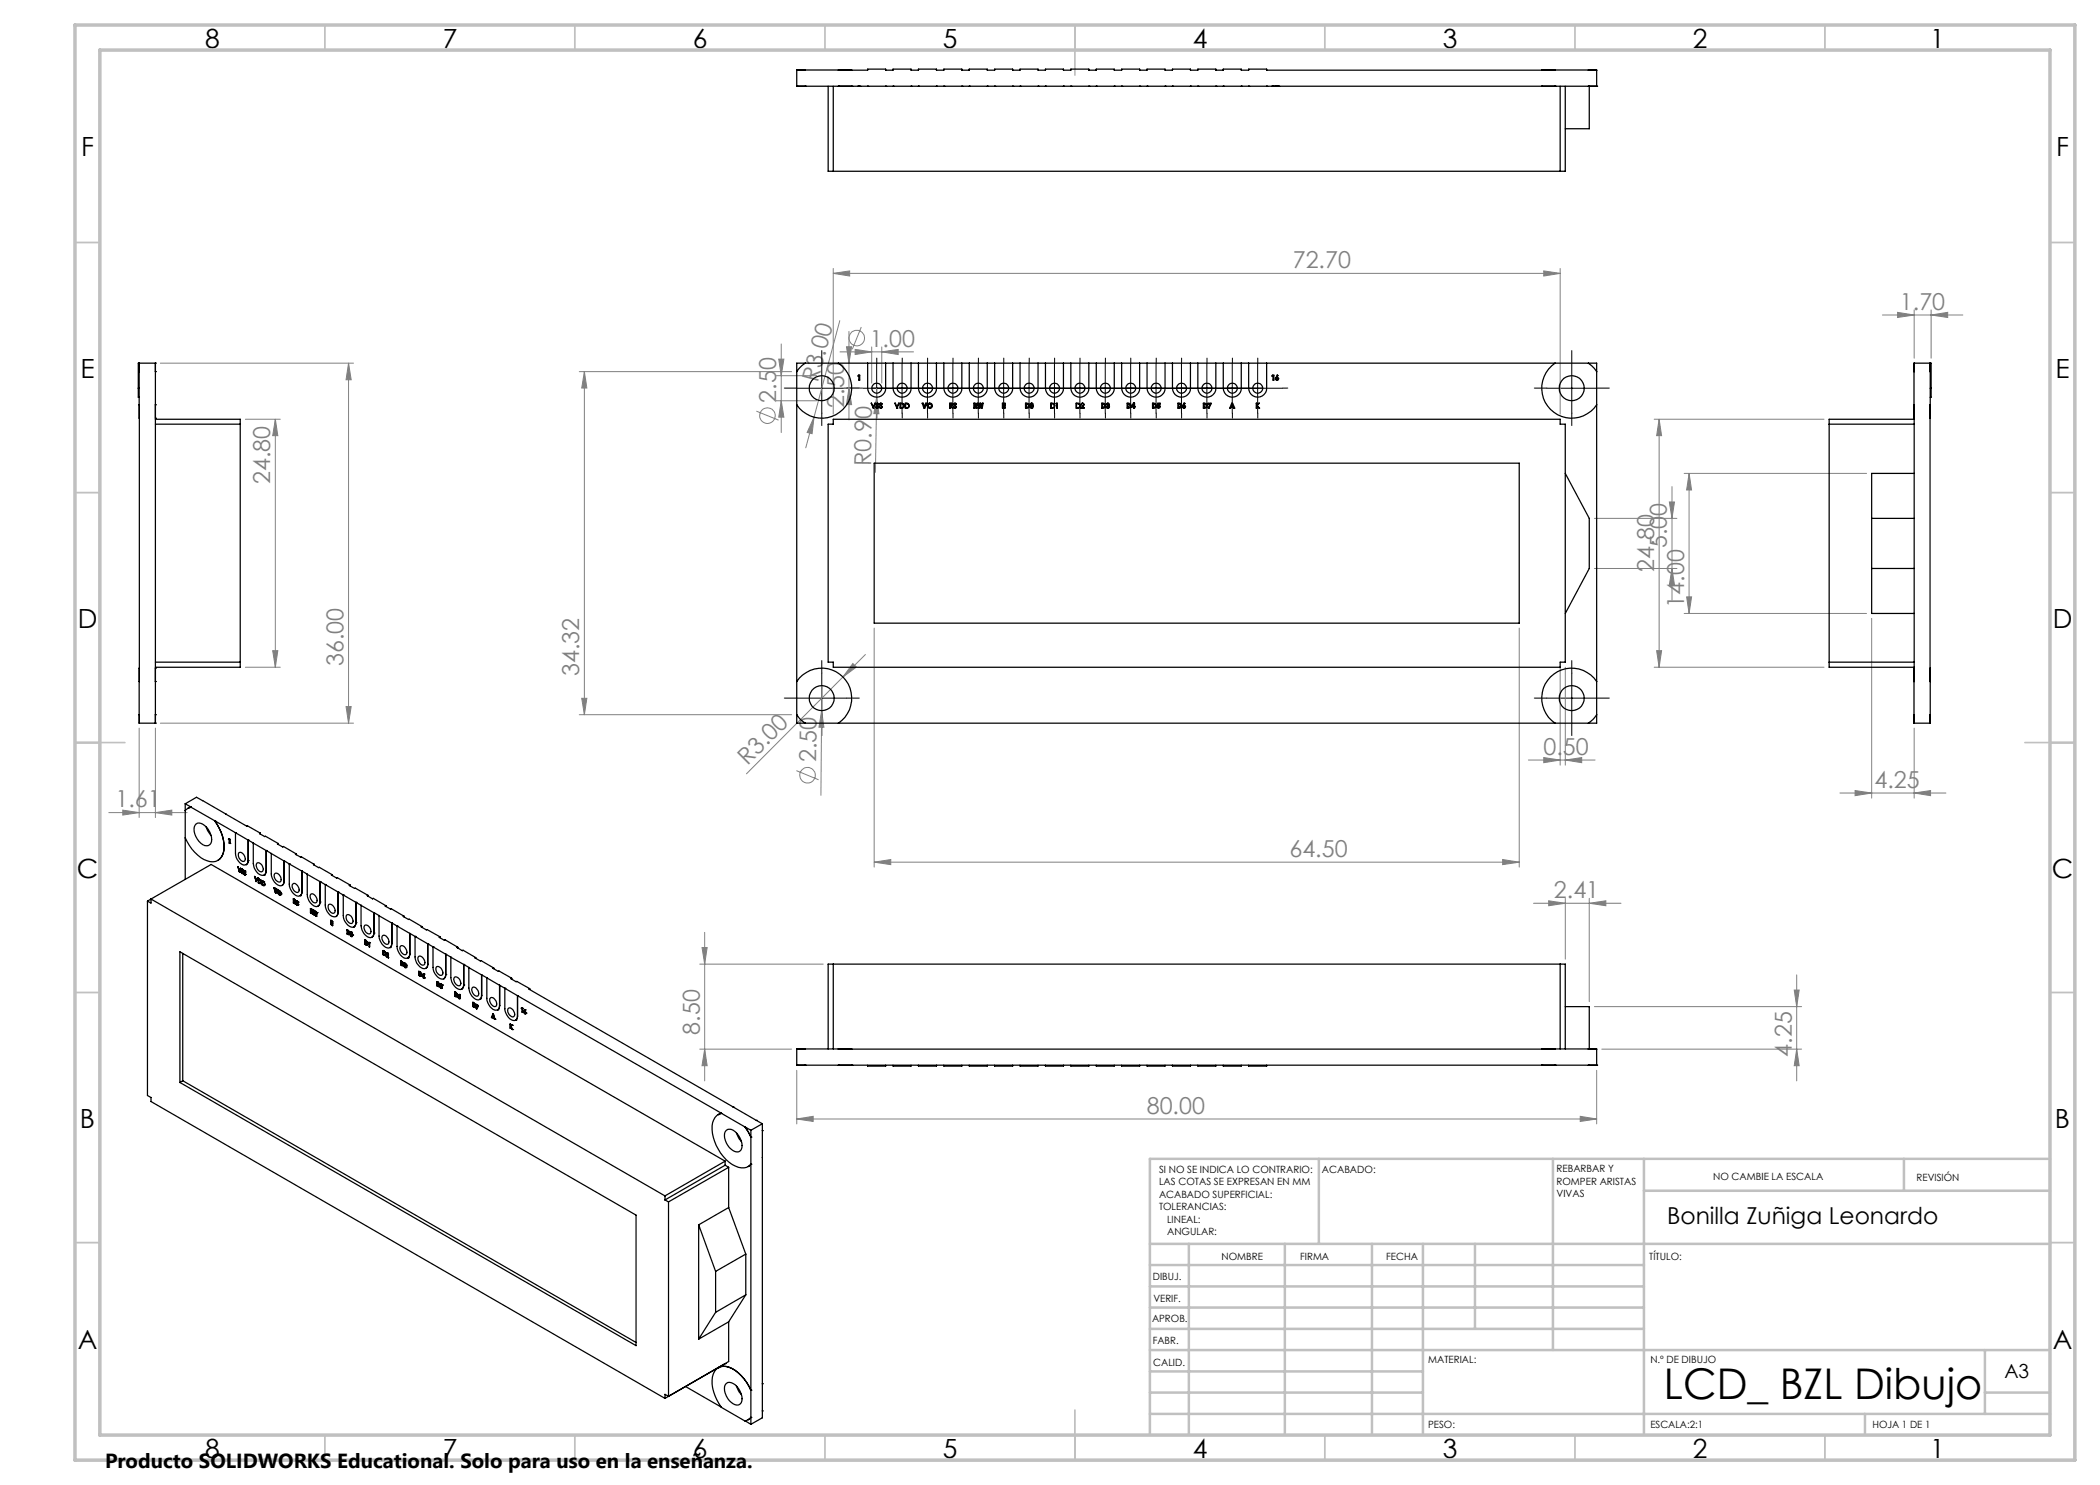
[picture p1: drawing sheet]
<svg xmlns="http://www.w3.org/2000/svg" width="420mm" height="297mm" viewBox="0 0 420 297" stroke-linecap="round" stroke-linejoin="round" font-family="sans-serif">
<g fill="none" stroke="#808080" stroke-width=".2">
<path d="M166.7 54.7l3.2-.5v1zM166.7 53.7v29.1M166.7 54.7h145.3M308.8 54.2l3.2 .5-3.2 .5zM312 53.7v29.1M32.1 72.6h38.6M69.7 72.6l.5 3.3h-1zM69.7 72.6v72M115.9 74.3h42.4M116.9 74.3l.5 3.3h-1.1zM116.9 74.3v68.6M155.3 75.1h8"/>
<path d="M155.8 71.8h1l-.6 3.3zM156.2 68.8v17.7M168 64.1l-5.2 19.3M168 70.4h14.7M168.8 77.6h3.7M169.3 69.4h1l-.5 3.2zM169.8 77.6l.5 3.3h-1zM169.8 66.3v17.7M171 69.9l3.3 .5-3.3 .5zM172.3 65.4l-1.8 4.4M174.3 69.4v7.2M175.3 79.4l.5 3.4-1-.1z"/>
<path d="M175.3 79.4l-.2 15.1M175.3 77.6v1.8M176.4 70.4l3.2-.5v1zM176.4 69.4v7.2M376.5 63h16.1M379.5 62.5l3.3 .5-3.3 .5zM382.8 62v9.6M386.2 63l3.3-.5v1zM386.2 62v9.6M49.1 83.9h7M55.1 83.9v49.6M55.1 83.9l.5 3.2h-1.1z"/>
<path d="M151.3 82.2l4.4 1.8M155.3 80.1h8M156.2 80.1l.6 3.3h-1zM162.8 83.4l-.4 3.3-1-.2zM162.8 83.4l-1.7 6.2M330.8 83.9h34M331.8 83.9l.5 3.2h-1zM331.8 83.9v49.6M334.4 97.3v22.7M336.8 94.7h36.5M337.8 94.7l.5 3.3h-1zM337.8 94.7v28"/>
<path d="M318.9 103.7h16.5M318.9 113.7h16.5M333.9 100.4h1l-.5 3.3zM334.4 113.7l.5 3.3h-1zM337.3 119.4h1l-.5 3.3zM49.1 133.5h7M54.5 130.1h1.1l-.5 3.4zM116.3 139.7h1.1l-.5 3.2zM164.4 137.1l-.1 5M168.6 135.4l-19.3 19.4M170.6 132.7l.7 .7-2.7 2zM173.1 130.9l-4.5 4.5"/>
<path d="M174.8 125.6v47.8M303.8 125.6v47.8M312 133.5v19.5M313.1 133.5v19.5M330.8 133.5h34M331.3 130.1h1l-.5 3.4zM336.8 122.7h36.5M374.3 123.7v35.9M27.8 145.6v17.9M31.1 145.6v17.9M32.1 144.6h38.6M69.2 141.3h1l-.5 3.3z"/>
<path d="M115.9 142.9h42.4M159.3 154.1l4.4 1.9M164.3 142.1l.5 3.3h-1zM164.3 142.1l-.1 17M305.7 152h13.3M308.8 151.5l3.2 .5-3.2 .5zM313.1 152l3.2-.5v1zM368 158.6h21.2M371 158.1l3.3 .5-3.3 .5zM382.8 158.6l3.3-.5v1zM382.8 145.6v14M21.8 162.5h15.6"/>
<path d="M24.6 162l3.2 .5-3.2 .5zM31.1 162.5l3.3-.5v1zM174.8 172.4l3.4-.5v1zM174.8 172.4h129M300.5 171.9l3.3 .5-3.3 .5zM313.1 179.7v12.1M317.9 179.7v20.6M139.9 192.8h24.7M140.4 189.5h1l-.5 3.3zM140.9 186.5v29.7M306.7 180.7h17.5M309.7 180.2l3.4 .5-3.4 .4z"/>
<path d="M317.9 180.7l3.3-.5v.9zM358.8 198h1l-.5 3.3zM359.3 195v21.2M139.9 209.8h18.4M140.9 209.8l.5 3.3h-1zM159.3 214.1v10.7M318.9 201.3h41.4M319.3 214.1v10.7M320.4 209.8h39.9M359.3 209.8l.5 3.3h-1zM159.3 223.8l3.3-.5v1zM159.3 223.8h160"/>
<path d="M316.1 223.3l3.2 .5-3.2 .5z"/>
<circle cx="171.3" cy="67.6" r="1.55"/>
<circle cx="153.5" cy="83.1" r="1.55"/>
<circle cx="161.5" cy="155" r="1.55"/>
</g>
<g fill="none" stroke="#000" stroke-width=".2" stroke-dasharray="15.2 1.3 1.3 1.3">
<path d="M159.4 77.6h-2.5M164.4 72.6v-2.5M169.4 77.6h2.5M170.4 77.6h-1M175.4 72.6v-1M175.4 77.6h-1M180.4 77.6h1M180.4 72.6v-1M180.5 77.6h-1M185.4 77.6h1M185.5 72.6v-1M185.6 77.6h-1"/>
<path d="M190.5 77.6h1M190.6 72.6v-1M190.7 77.6h-1M195.6 77.6h1M195.7 72.6v-1M195.8 77.6h-1M200.7 77.6h1M200.8 72.6v-1M200.8 77.6h-1M205.8 77.6h1M205.8 72.6v-1M205.9 77.6h-1"/>
<path d="M210.8 77.6h1M210.9 72.6v-1M211 77.6h-1M215.9 77.6h1M216 72.6v-1M216.1 77.6h-1M221 77.6h1M221.1 72.6v-1M221.2 77.6h-1M226.1 77.6h1M226.2 72.6v-1M226.2 77.6h-1"/>
<path d="M231.2 77.6h1M231.2 72.6v-1M231.3 77.6h-1M236.2 77.6h1M236.3 72.6v-1M236.4 77.6h-1M241.3 77.6h1M241.4 72.6v-1M241.5 77.6h-1M246.4 77.6h1M246.5 72.6v-1M246.6 77.6h-1"/>
<path d="M251.5 77.6h1M251.6 72.6v-1M256.6 77.6h1M309.4 77.6h-2.5M314.4 72.6v-2.5M319.4 77.6h2.5M164.4 82.6v2.5M175.4 82.6v1M180.4 82.6v1M185.5 82.6v1M190.6 82.6v1M195.7 82.6v1"/>
<path d="M200.8 82.6v1M205.8 82.6v1M210.9 82.6v1M216 82.6v1M221.1 82.6v1M226.2 82.6v1M231.2 82.6v1M236.3 82.6v1M241.4 82.6v1M246.5 82.6v1M251.6 82.6v1M314.4 82.6v2.5"/>
<path d="M159.4 139.6h-2.5M164.4 134.6v-2.5M169.4 139.6h2.5M309.4 139.6h-2.5M314.4 134.6v-2.5M319.4 139.6h2.5M164.4 144.6v2.5M314.4 144.6v2.5"/>
</g>
<g fill="none" stroke="#000" stroke-width=".2">
<path d="M159.3 77.6h10M164.4 72.6v10.1M170.4 77.6h86.1M175.3 72.6v10.1M180.4 72.6v10.1M185.5 72.6v10.1M190.6 72.6v10.1M195.7 72.6v10.1M200.7 72.6v10.1M205.8 72.6v10.1M210.9 72.6v10.1M216 72.6v10.1"/>
<path d="M221.1 72.6v10.1M226.1 72.6v10.1M231.2 72.6v10.1M236.3 72.6v10.1M241.4 72.6v10.1M246.5 72.6v10.1M251.5 72.6v10.1M309.4 77.6h9.9M314.4 72.6v10.1M159.3 139.6h10M164.4 134.7v9.9M309.4 139.6h9.9"/>
<path d="M314.4 134.7v9.9"/>
</g>
<g fill="none" stroke="#c0c0c0" stroke-width=".35">
<path d="M65 5v5M115 5v5M165 5v5M215 5v10M265 5v5M315 5v5M365 5v5M15 48.5h5M410 48.5h5M15 98.5h5M410 98.5h5M15 148.5h10"/>
<path d="M405 148.5h10M15 198.5h5M410 198.5h5M15 248.5h5M410 248.5h5M65 287v5M115 287v5M165 287v5M215 282v10M265 287v5M315 287v5M365 287v5"/>
</g>
<g fill="none" stroke="#c0c0c0" stroke-width=".5">
<path d="M263.8 231.8v17M310.6 231.8v38.2M328.8 231.8v55.2M328.8 238.2h81.2M380.8 231.8v6.4M410 231.8h-180v55.2M230 248.8h180M230 257.3h98.8M230 253h98.8M237.8 248.8v38.2M257 248.8v38.2M274.4 248.8v38.2"/>
<path d="M284.6 248.8v38.2M295 248.8v17M230 265.8h98.8M230 261.5h98.8M230 278.5h54.6M230 274.3h54.6M230 270h180M397 278.5h13M397 270v12.8M230 282.8h180M373 282.8v4.2"/>
</g>
<path d="M15 5h400v287h-400zM20 10h390v277h-390z" fill="none" stroke="#c0c0c0" stroke-width=".7"/>
<g fill="#808080">
<path d="M170.6 132.7l.7 .7-2.7 2z"/>
<path d="M162.8 83.4l-.4 3.3-1-.2z"/>
<path d="M175.3 79.4l.5 3.4-1-.1z"/>
<path d="M164.3 142.1l.5 3.3h-1z"/>
<path d="M308.8 54.2l3.2 .5-3.2 .5zM166.7 54.7l3.2-.5v1zM31.1 162.5l3.3-.5v1zM24.6 162l3.2 .5-3.2 .5z"/>
<path d="M171 69.9l3.3 .5-3.3 .5zM176.4 70.4l3.2-.5v1zM174.8 172.4l3.4-.5v1zM300.5 171.9l3.3 .5-3.3 .5zM308.8 151.5l3.2 .5-3.2 .5zM313.1 152l3.2-.5v1zM371 158.1l3.3 .5-3.3 .5zM382.8 158.6l3.3-.5v1zM379.5 62.5l3.3 .5-3.3 .5zM386.2 63l3.3-.5v1z"/>
<path d="M159.3 223.8l3.3-.5v1zM316.1 223.3l3.2 .5-3.2 .5z"/>
<path d="M169.8 77.6l.5 3.3h-1zM169.3 69.4h1l-.5 3.2zM140.9 209.8l.5 3.3h-1zM140.4 189.5h1l-.5 3.3zM331.3 130.1h1l-.5 3.4zM331.8 83.9l.5 3.2h-1z"/>
<path d="M116.9 74.3l.5 3.3h-1.1zM116.3 139.7h1.1l-.5 3.2zM155.8 71.8h1l-.6 3.3zM156.2 80.1l.6 3.3h-1zM333.9 100.4h1l-.5 3.3zM334.4 113.7l.5 3.3h-1zM358.8 198h1l-.5 3.3zM359.3 209.8l.5 3.3h-1zM337.8 94.7l.5 3.3h-1zM337.3 119.4h1l-.5 3.3zM69.7 72.6l.5 3.3h-1zM69.2 141.3h1l-.5 3.3zM55.1 83.9l.5 3.2h-1.1zM54.5 130.1h1.1l-.5 3.4z"/>
<path d="M309.7 180.2l3.4 .5-3.4 .4zM317.9 180.7l3.3-.5v.9z"/>
</g>
<g fill="none" stroke="#000" stroke-width=".25">
<path d="M159.3 17.2h1.7M159.3 17.2h.1M159.3 17.2h160M161 17.2h.1M161 14h-1.7v3.2M161 14h-1.7M161 14h6.7M165.6 17.2v17.1h147.5v-17.1M166.7 17.2v17.1M167.7 17.2h.1M167.7 14h2.7M167.7 17.2h2.7"/>
<path d="M167.7 14h5.8v-.2h3.6v.2h1.5v-.2h3.6v.2h1.5v-.2h3.6v.2h1.5v-.2h3.6v.2h1.5v-.2h3.5v.2h1.5v-.2h3.6v.2h1.5v-.2h3.6v.2h1.5v-.2h3.6v.2h1.5v-.2h3.6v.2h1.5v-.2h3.5v.2h1.5v-.2h3.6v.2h1.5v-.2h3.6v.2h1.5v-.2h3.6v.2h1.5v-.2h3.6v.2h1.5v-.2h3.5v.2h1.5v-.2h3.6v.2h57.7M170.4 17.2h.1M171.6 17.2h.1M171.7 17.2h.1M171.9 17.2h.1M173.5 17.2h.1M177.1 17.2h.1M178.6 17.2h.1M182.2 17.2h.1M183.7 17.2h.1M187.3 17.2h.1M188.8 17.2h.1"/>
<path d="M192.4 17.2h.1M193.9 17.2h.1M197.4 17.2h.1M198.9 17.2h.1M202.5 17.2h.1M204 17.2h.1M207.6 17.2h.1M209.1 17.2h.1M212.7 17.2h.1M214.2 17.2h.1M217.8 17.2h.1M219.3 17.2h.1"/>
<path d="M222.8 17.2h.1M224.3 17.2h.1M227.9 17.2h.1M229.4 17.2h.1M233 17.2h.1M234.5 17.2h.1M238.1 17.2h.1M239.6 17.2h.1M243.2 17.2h.1M244.7 17.2h.1M248.2 17.2h.1M249.7 17.2h.1"/>
<path d="M253.3 17.2h.1M254.4 17.2h.1M254.5 17.2h.1M254.8 17.2h.1M255.1 17.2h.1M255.2 17.2h.1M255.4 17.2h.1M255.6 17.2h.1M255.7 17.2h.1M308.3 17.2h.1M308.3 17.2h2.7M311 14h-2.7"/>
<path d="M311 17.2h.1M311 14h6.7M312 17.2v17.1M317.7 17.2h.1M317.7 14h1.6v3.2M317.7 17.2h1.6M317.7 14h1.6M317.9 17.2v8.5h-4.8M319.3 17.2h.1M27.7 77.6v1.8h.1M27.7 77.6h.1M27.8 74.3v-1.7l.1 72"/>
<path d="M27.8 74.3h.1M31.1 74.3h.1M31.1 72.6v1.7M31.1 72.6h.1M31.1 72.6h-3.4v5M31.1 72.6v72M159.3 72.6h160v72h-160zM161 72.6l-.9 .8-.8 .9M167.7 72.6a6 6 0 0 1 .9 9.3 6 6 0 0 1-9.3-.9M171.7 75h.2v1h-.1v-.8h-.2zM173.5 72.6v5a1.8 1.8 0 0 0 1.8 1.8 1.8 1.8 0 0 0 1.8-1.8v-5M178.6 72.6v5a1.8 1.8 0 0 0 1.8 1.8 1.8 1.8 0 0 0 1.8-1.8v-5"/>
<path d="M183.7 72.6v5a1.8 1.8 0 0 0 1.8 1.8 1.8 1.8 0 0 0 1.8-1.8v-5M188.8 72.6v5a1.8 1.8 0 0 0 1.8 1.8 1.8 1.8 0 0 0 1.8-1.8v-5M193.9 72.6v5a1.8 1.8 0 0 0 1.8 1.8 1.8 1.8 0 0 0 1.7-1.8v-5M198.9 72.6v5a1.8 1.8 0 0 0 1.8 1.8 1.8 1.8 0 0 0 1.8-1.8v-5M204 72.6v5a1.8 1.8 0 0 0 1.8 1.8 1.8 1.8 0 0 0 1.8-1.8v-5M209.1 72.6v5a1.8 1.8 0 0 0 1.8 1.8 1.8 1.8 0 0 0 1.8-1.8v-5M214.2 72.6v5a1.8 1.8 0 0 0 1.8 1.8 1.8 1.8 0 0 0 1.8-1.8v-5M219.3 72.6v5a1.8 1.8 0 0 0 1.8 1.8 1.8 1.8 0 0 0 1.7-1.8v-5M224.3 72.6v5a1.8 1.8 0 0 0 1.8 1.8 1.8 1.8 0 0 0 1.8-1.8v-5M229.4 72.6v5a1.8 1.8 0 0 0 1.8 1.8 1.8 1.8 0 0 0 1.8-1.8v-5M234.5 72.6v5a1.8 1.8 0 0 0 1.8 1.8 1.8 1.8 0 0 0 1.8-1.8v-5M239.6 72.6v5a1.8 1.8 0 0 0 1.8 1.8 1.8 1.8 0 0 0 1.8-1.8v-5"/>
<path d="M244.7 72.6v5a1.8 1.8 0 0 0 1.8 1.8 1.8 1.8 0 0 0 1.7-1.8v-5M249.7 72.6v5a1.8 1.8 0 0 0 1.8 1.8 1.8 1.8 0 0 0 1.8-1.8v-5M254.5 75h.3v1h-.2v-.8h-.2zM255.4 75l.2 .1-.2 .3a.32 .32 0 0 1 .4 .4 .32 .32 0 0 1-.5 .2 .32 .32 0 0 1-.1-.5zM311 72.6a6 6 0 0 0-.9 9.3 6 6 0 0 0 9.2-.9M317.7 72.6l1.1 1 .5 .7M382.8 74.3v-1.7h3.4v5M382.8 74.3v6.7M382.8 72.6v1.7M386 72.6v1.7M386 74.3v6.7M386 77.6h.2"/>
<path d="M386.2 77.6v1.8h-.2M27.8 81v2.6M27.8 81h.1M27.8 83.6h.1M31.1 83.6h.1M31.1 81h.1M31.1 81v2.6M31.1 83.9h16.9v49.6h-16.9M31.1 84.8h16.9M165.6 84.8h1.1v-.9h145.3v.9h1.1v47.6h-1.1v1.1h-145.3v-1.1h-1.1zM174.2 80.6l.5 .8 .4-.8-.4 1zM174.7 81.6h.1"/>
<path d="M174.8 92.6h129v32h-129zM175.3 80.7l.2-.1 .2 .2-.3-.1-.1 .2a.46 .46 0 0 1 .3 .7l-.1 .1-.3-.2h.1a.19 .19 0 0 0 .3 0 .19 .19 0 0 0-.1-.3l-.3-.3zM176 80.7l.2-.1 .2 .2h-.4l.4 .4a.26 .26 0 0 1-.1 .5 .26 .26 0 0 1-.4-.3l.3 .2a.28 .28 0 0 0 .1-.4 .28 .28 0 0 0-.3-.1zM179 80.6l.4 .8 .4-.8-.4 1zM179.4 81.6h.1M180 80.6a.55 .55 0 0 1 .8 .5 .55 .55 0 0 1-.8 .5zM180.1 80.7a.44 .44 0 0 1 .7 .4 .44 .44 0 0 1-.7 .4zM181 80.6a.55 .55 0 0 1 .8 .5 .55 .55 0 0 1-.8 .5zM181.1 80.7a.44 .44 0 0 1 .7 .4 .44 .44 0 0 1-.7 .4zM184.4 80.6h.2l.3 .7 .2-.7h.2l-.3 1h-.2zM189.9 80.6a.39 .39 0 0 1 .5 0 .39 .39 0 0 1 .2 .4l-.4 .2 .4 .4-.5-.4-.2 .4zM190 80.7h.4l.1 .3-.5 .1z"/>
<path d="M190.9 80.7l.1-.1 .3 .2-.4-.1v.2a.44 .44 0 0 1 .2 .8l-.4-.2 .1-.1 .1 .1a.18 .18 0 0 0 .3 0 .18 .18 0 0 0-.1-.3l-.4-.3zM194.8 80.6l.5 .1 .1 .3-.2 .2 .2 .4h-.2l-.2-.4-.1 .4h-.1zM194.9 80.8l.3 .2h-.3zM195.5 80.6h.2l.1 .7 .2-.7h.1l.2 .7 .2-.7h.1l-.2 1h-.2l-.2-.6-.1 .6h-.2zM200.5 80.6h.5v.2h-.3v.2h.3v.2h-.3v.3h.3v.1h-.5zM205.1 80.6a.55 .55 0 0 1 .8 .5 .55 .55 0 0 1-.8 .5zM205.3 80.8a.33 .33 0 0 1 .4 .3 .33 .33 0 0 1-.4 .4zM206.1 80.7l.3-.1a.64 .64 0 0 1-.1 1.1l-.2-.2zM206.2 80.8l.3 .1-.1 .6-.2-.2zM210.1 80.6a.55 .55 0 0 1 .8 .5 .55 .55 0 0 1-.8 .5zM210.2 80.7a.44 .44 0 0 1 .7 .4 .44 .44 0 0 1-.7 .4zM211.3 80.6h.2v1z"/>
<path d="M215.2 80.6a.55 .55 0 0 1 .8 .5 .55 .55 0 0 1-.8 .5zM215.3 80.7a.44 .44 0 0 1 .7 .4 .44 .44 0 0 1-.7 .4zM216.3 80.7a.33 .33 0 0 1 .4 0 .33 .33 0 0 1 0 .4l-.3 .4h.4v.1h-.7l.6-.5a.22 .22 0 0 0-.1-.4 .22 .22 0 0 0-.3 .3h-.1zM220.3 80.6a.55 .55 0 0 1 .8 .5 .55 .55 0 0 1-.8 .5zM220.5 80.8a.33 .33 0 0 1 .4 .3 .33 .33 0 0 1-.4 .4zM221.4 80.7a.27 .27 0 0 1 .4 0 .27 .27 0 0 1-.1 .4l.2 .1a.33 .33 0 0 1-.3 .5 .33 .33 0 0 1-.4-.4l.3 .2 .2-.1-.2-.2 .2-.3h-.4zM225.4 80.6a.55 .55 0 0 1 .8 .5 .55 .55 0 0 1-.8 .5zM225.6 80.8a.33 .33 0 0 1 .4 .3 .33 .33 0 0 1-.4 .4zM226.7 80.6h.2v1h-.2v-.2h-.4zM226.7 80.9v.4h-.2zM230.5 80.6a.55 .55 0 0 1 .8 .5 .55 .55 0 0 1-.8 .5zM230.7 80.8a.33 .33 0 0 1 .4 .3 .33 .33 0 0 1-.4 .4z"/>
<path d="M231.6 80.6h.4v.2h-.3v.2a.33 .33 0 0 1 .3 .3 .33 .33 0 0 1-.2 .4 .33 .33 0 0 1-.4-.3h.2a.16 .16 0 0 0 .3 0 .16 .16 0 0 0-.1-.2h-.3zM235.6 80.6a.55 .55 0 0 1 .8 .5 .55 .55 0 0 1-.8 .5zM235.8 80.8a.33 .33 0 0 1 .4 .3 .33 .33 0 0 1-.4 .4zM236.8 80.6l.2 .1-.2 .3a.32 .32 0 0 1 .3 .5 .32 .32 0 0 1-.5 .1 .32 .32 0 0 1 0-.5zM240.7 80.6a.55 .55 0 0 1 .7 .5 .55 .55 0 0 1-.7 .5zM240.8 80.8a.33 .33 0 0 1 .5 .3 .33 .33 0 0 1-.5 .4zM241.6 80.6h.6l-.4 1.1-.2-.1 .4-.8h-.4zM246.3 80.6h.2l.4 1h-.2v-.2h-.5l-.1 .2h-.1zM246.5 80.9l.1 .3h-.3zM251.2 80.6h.2v.4l.5-.4-.5 .5 .5 .5-.5-.4v.4h-.2zM313.1 94.7l4.8 9v10l-4.8 9M365.8 84.8h17"/>
<path d="M382.8 81v2.6M382.8 81v55.3M382.8 83.9h-17v49.6h17M382.8 94.7h-8.5v28h8.5M386 81v2.6M386 81v55.3M374.3 113.7h8.5M374.3 103.7h8.5M27.8 133.6v2.7M27.8 133.6h.1M27.8 136.3h.1M31.1 133.6h.1"/>
<path d="M31.1 136.3h.1M31.1 133.6v2.7M31.1 132.4h16.9M159.3 136.3a6 6 0 0 1 9.3-.9 6 6 0 0 1-.9 9.2M319.3 136.3a6 6 0 0 0-9.2-.9 6 6 0 0 0 .9 9.2M365.8 132.4h17M382.8 136.3v6.6M382.8 133.6v2.7M386 133.6v2.7M386 136.3v6.6M27.8 142.9v1.7M27.8 144.6h3.3"/>
<path d="M27.8 142.9h.1M31.1 142.9h.1M31.1 142.9v1.7M31.1 144.6h.1M159.3 142.9l.8 1 .9 .7M319.3 142.9l-.7 1-.9 .7M382.8 142.9v1.7h3.2v-1.7M382.8 142.9v1.7M386 142.9v1.7M30.2 179.8l12-6.9 102.8 59.3M30.2 179.8v.8l-.7-.4M30.2 179.8l102.8 59.4"/>
<path d="M30.2 179.8l-.7 .4M37 160.8l1.2 .6M37 160.8l2.3-1.3 10.1 5.7h.1l2.5 1.4M37 160.8v15.1M38.2 161.5l-.6 .2-.6 .4M38.2 161.4l-.6 .3M38.2 161.5l4.7 2.6M38.2 161.4v.1M39.2 164.8a1.65 1.65 0 0 1 2.1 .7 2.77 2.77 0 0 1 .6 3.4 1.56 1.56 0 0 1-2.1-.6 2.77 2.77 0 0 1-.6-3.5zM41.2 165.3l.3 .7 .7 1.1M42.9 164.1h.1M42.9 164.1a7.9 7.9 0 0 1 1.7 6.7l-.3 .5-.7 .8"/>
<path d="M42.9 164.1a8 8 0 0 1 1.7 6.7 2.24 2.24 0 0 1-3.2 1.4 8.4 8.4 0 0 1-4.4-4.6M42.9 164.1l4.2 2.4M45.8 167.7l.2 .1v.9M45.8 167.7l.2 .2M45.8 167.7v.9l.2 .1M46 168.7h.1M47.1 166.5h.1M47.1 166.5v4.1a2.36 2.36 0 0 0 1.9 2.4 .75 .75 0 0 0 .6-.9M47.1 166.5l2.5 1.5M47.6 173.4h.1M47.6 173.4l.3 .9M47.6 173.4l.3 .8 .2-.5"/>
<path d="M47.7 173.4l.2 .8M47.7 173.4h-.1M47.8 170.5a1.15 1.15 0 0 1 1.1 1.7 1.17 1.17 0 0 1-1.1-1.7zM47.9 174.3v.1M48.1 173.7h.1M48.2 173.7l-.3 .7M48.2 173.7h.1M48.2 173.7l-.3 .6M48.2 174.4l.2 .3 .2-.1M48.2 174.4h.1M48.3 174.4l.1 .2M48.3 174.4h.1"/>
<path d="M48.3 174l.1 .1M48.3 173.8h.2M48.3 174l.3 .1M48.3 174h.1M48.4 173.9l-.1 .1M48.4 174.1l.1 .1M48.4 174.1h.1M48.4 174.6h.1M48.4 174.3l.2 .2-.2 .1M48.4 173.8l-.1 .2 .1 .3M48.4 173.8l.2 .3M48.4 173.8h.1"/>
<path d="M48.5 174.2l.1 .4M48.5 173.8l.1 .3M48.5 174.2h.1M48.6 174.6v.1M48.6 174.6h.1M48.7 174.7l.2 .3 .2-.1M48.7 174.7h.1M48.8 174.7l.1 .2M48.8 174.7h.1M48.8 174.3l.1 .1M48.8 174.1h.1M48.8 174.3l.3 .1"/>
<path d="M48.8 174.3h.1M48.9 174.2l-.1 .1M48.9 174.4l.1 .1M48.9 174.4h.1M48.9 174.1l.2 .3M48.9 174.9h.1M48.9 174.1l-.1 .1 .3 .6-.2 .1M48.9 174.1h.1M49 174.5l.1 .4M49 174.5h.1M49.1 174.9v.1M49.1 174.9h.1"/>
<path d="M49.6 168h.1M49.6 172.1v.4l-.4 .4M49.6 172.1h.1M49.6 168l1.1 .6M49.6 168v4.1M50.7 168.6v4.1a2.43 2.43 0 0 0 1.9 2.4 .75 .75 0 0 0 .6-.9v-4.1M50.7 168.6l2.5 1.5M50.9 175.3h.1M50.9 175.3l.3 1M51 175.3l.2 .8 .3-.5M51 175.3h.1M51 175.3l.2 .8"/>
<path d="M51.2 176.3h.1M51.4 172.6a1.11 1.11 0 0 1 1.1 .5 1.11 1.11 0 0 1 0 1.2 1.06 1.06 0 0 1-1.3-1.3zM51.5 175.6h.1M51.5 175.6l-.3 .7M51.6 175.7v.9l.5 .1 .1-.2M51.6 175.7l.2 .1M51.7 176.5v-.6a.47 .47 0 0 1 .3 .7M51.7 176.5h.1M51.8 176.5l.2 .1M51.8 176.5h.1M51.8 175.8l.2 .2M51.8 175.8h.1"/>
<path d="M52 176.6h.1M52 176l.2 .5M52 176h.1M52 166.6l-.1 .1 3.7 2M52 166.6v.2M52.1 176.6h-.1M52.2 176.5v.2M52.2 176.5h.1M52.4 176.1v.8l.4 .3 .2-.3M52.4 176.1h.1M52.4 176.1l.1 .1M52.4 176.3a.47 .47 0 0 1 .4 .3 .47 .47 0 0 1-.1 .5"/>
<path d="M52.5 176.9h.1M52.5 176.3v.6M52.5 176.2l.2 .2M52.5 176.9l.2 .2M52.5 176.2h.1M52.7 176.4l.3 .5M52.7 176.4h.1M52.7 177.1h.1M52.8 175h.1M52.8 177l-.1 .1M53 176.9l-.1 .2M53 176.9h.1"/>
<path d="M53.2 170.1h.1M53.2 174.2v.3l-.4 .5M53.2 170.1l1.1 .6M54.3 170.7v4.1a2.45 2.45 0 0 0 1.9 2.4 .75 .75 0 0 0 .6-1M54.3 170.7l2.5 1.5M54.8 177.5l.1 .1M54.8 177.5l.2 1 .2 .1M54.9 177.6h.1M54.9 177.6l.2 .7 .2-.5M55 174.7a1.13 1.13 0 0 1 1.1 1.7 1.11 1.11 0 0 1-1.1-.5 1.11 1.11 0 0 1 0-1.2zM55.2 178.6h.1M55.3 177.8h.1"/>
<path d="M55.3 177.8l.1 .1M55.4 177.9h.1M55.4 177.9l-.2 .7M55.6 178.4l.1 .3M55.6 178.4v-.1a.34 .34 0 0 1 .4 .2 .34 .34 0 0 1 0 .4h-.1M55.6 178.4h.1M55.6 168.7l-.1 .1 1.1 .6 .1-.1 2.5 1.5M55.6 168.7v.2M55.7 178.7l.2 .2M55.7 178.3l-.1 .1M55.7 178.7h.1M55.9 178.1l.3 .7"/>
<path d="M55.9 178.1h-.3M55.9 178.1h-.2a.51 .51 0 0 0-.1 .6 .51 .51 0 0 0 .6 .3v-.2M55.9 178.9h.1M55.9 178.1h.1M56.2 178.8v.2M56.2 178.8h.1M56.8 172.2v4M56.8 176.2h.1M56.8 176.2v.4l-.4 .5M56.8 172.2l1.1 .6M56.8 172.2h.1M57.9 172.8h.1"/>
<path d="M57.9 172.8v4a2.45 2.45 0 0 0 1.9 2.4 .82 .82 0 0 0 .6-.9M57.9 172.8l2.5 1.4M58.6 176.8a1.07 1.07 0 0 1 1.2 1.2l-.1 .4a1.11 1.11 0 0 1-1.1-1.6zM58.7 179.8v.8v-.3l.4 .6M58.7 179.8h.1M58.7 179.8l.1 .1M58.8 179.9l.2 .1M58.8 179.8l.2 .1M58.8 179.8v.1M59 179.9l.1 .4M59 180l.1 .3M59 179.9v.1"/>
<path d="M59.2 170.8h-.1l1 .6h.2l2.5 1.5M59.2 170.8v.2M60 179.1h.1M60.4 174.2h.1M60.4 174.2v4.1M60.4 178.3h.1M60.4 178.3l-.1 .7-.3 .1M60.4 174.2l1.1 .6M61.5 174.8v4.1a2.45 2.45 0 0 0 1.9 2.4 .82 .82 0 0 0 .6-.9M61.5 174.9l3.6 2M62.2 178.8a1.14 1.14 0 0 1 1.1 1.7 1.14 1.14 0 0 1-1.1-1.7zM62.8 172.9h-.1l3.7 2"/>
<path d="M62.8 172.9v.1M64 176.3h.1M64 176.3v4.1M65.1 176.9h.1M65.1 176.9v4.1a2.36 2.36 0 0 0 1.9 2.4 .75 .75 0 0 0 .6-.9v-4.1M65.1 176.9l2.5 1.5M66.4 174.9l-.1 .1 3.7 2M66.4 174.9v.2M67.6 178.4h.1M67.6 178.4l1.1 .6M68.7 179h.1M68.7 179v4.1a2.45 2.45 0 0 0 1.9 2.4 .76 .76 0 0 0 .6-1"/>
<path d="M68.7 179l2.5 1.5M70 177l-.1 .1 3.7 2M70 177v.2M73.6 179.1h-.2l1.1 .7 .1-.1 2.6 1.4M73.6 179.1v.1M29.5 180.2v38.9l.7 .4v.8l102.8 59.4M36 190.4l91.2 52.6v26.1l-91.2-52.6zM36.5 190.7v25.4M58.7 180.2v-.3l.4 .3M58.7 180.2h.1M58.7 180.2h.2M58.9 180.2l.2 .1"/>
<path d="M58.9 180.2v.1M59.1 180.2l-.2 .1M59.1 180.3v.1M59.1 180.3l-.1 .1-.1-.1 .3 .6M59.1 180.3h.1M59.1 180.9h.1M59.3 180.7l.1 .3M59.3 180.7l.1 .3 .2-.1M59.3 180.7h.1M59.3 180.3l.3 .1M59.3 180.3l.1 .1M59.3 180.3h.1"/>
<path d="M59.3 180.2h.1M59.4 180.4l.1 .2M59.4 180.4v.2M59.4 180.4h.1M59.4 180.2a.38 .38 0 0 0 .1 .6v.1l-.1 .1M59.4 180.2l.2 .2M59.4 180.2h.1M59.4 181h.1M59.4 180.6l.2 .3M59.4 180.6h.1M59.5 180.6l.1 .3M59.6 180.9v.1"/>
<path d="M59.6 180.4h.1M59.6 180.9h.1M62.1 181.7h.1M62.1 181.7l.1 .1M62.1 181.7l.1 .9M62.2 182l.2 .2-.2-.1zM62.2 181.8l.3 .4M62.2 181.8h.1M62.2 182v.1M62.2 182.3v.3M62.3 182.2h.1M62.3 182.3l-.1 .3"/>
<path d="M62.3 182.3l.2 .5M62.4 182.3l.1 .5M62.5 182.2v.1M62.5 182.2l-.1 .2 .1 .4M62.5 182.2h.1M62.5 182.8h.1M62.6 182h.1M62.6 182l.1 .1M62.6 182l.3 1M62.7 182.1h.1M62.7 182.1l.1 .6M62.7 182.1l.1 .6 .1-.5"/>
<path d="M62.9 183l.1-.4 .1 .6h.2M62.9 182.2h.1M62.9 182.2l.2 .1M63 182.6l-.1 .4M63.1 182.3h.1M63.1 182.3l.1 .6 .1-.4M63.3 183.2h.1M63.3 182.5h.1M63.4 182.5h.1M63.4 182.5l-.1 .7M64 180.4a.67 .67 0 0 1-.4 .8M64 180.4h.1"/>
<path d="M65.8 180.9a1.15 1.15 0 0 1 1.1 1.7 1.17 1.17 0 0 1-1.1-1.7zM66.1 184.1h.1M66.1 184.1l.4 .2M66.1 184.1v.8l.4 .2M66.3 184.5l.2 .1M66.3 184.5v-.2l.2 .2M66.3 184.8l.2 .2M66.3 184.8h.1M66.3 184.3v.2M66.3 184.6v.2M66.5 184.3v.2M66.5 185v.1"/>
<path d="M66.5 184.7l-.2-.1v.2M66.5 184.6v.1M66.5 184.3h.1M66.5 185h.1M67.6 182.5v.3l-.4 .5M69.4 183a1.11 1.11 0 0 1 1 .5 1.11 1.11 0 0 1 0 1.1 1.13 1.13 0 0 1-1-1.6zM69.4 186l.1 .1M69.5 186.2l.3 .3v.3l-.3-.1zM69.5 186.1l.5 .6M69.5 186.1h.1M69.6 186.1l.3 .3 .1 .3M69.6 186.1l-.2-.2v.9l.4 .2 .2-.3"/>
<path d="M69.6 186.8h.2M70 186.7l-.1 .2M70 186.7h.1M70.1 186.4h.2M70.1 186.4a.65 .65 0 0 0 .2 .9h.1l.1-.3M70.2 186.8l.1 .4M70.2 186.8l.1 .3M70.2 186.8h.1M70.2 186.6v.2M70.3 186.4l.2 .6M70.3 186.4h.1M70.3 186.6l.1 .2-.1 .4"/>
<path d="M70.3 186.6l-.1 .2M70.3 187.1v.1M70.5 187l-.1 .3M70.5 187h.1M71.2 180.5h.1M71.2 184.5v.4l-.4 .5M71.2 184.5h.1M71.2 180.5l1 .6M71.2 180.5v4M72.2 181.1v4.1a2.45 2.45 0 0 0 1.9 2.3 .81 .81 0 0 0 .7-.9M72.2 181.1l2.6 1.5M73 185.1a1.13 1.13 0 0 1 1 1.6 1.11 1.11 0 0 1-1-.5 1.11 1.11 0 0 1 0-1.1z"/>
<path d="M73 188v.8l.4 .3 .1-.3M73 188h.1M73 188l.1 .1M73 188.8h.1M73 188.1l.1 .1M73 188.1v.7M73.1 188.2l.4 .5M73.1 188.1l.2 .2M73.1 188.8l.2 .1M73.1 188.1h.1M73.1 188.8h.1M73.3 188.3l.2 .5"/>
<path d="M73.3 188.9h.1M73.3 188.3h.1M73.3 188.3l.3 .5M73.4 188.9h-.1M73.5 188.7l-.2 .2M73.5 188.8h.1M73.6 188.8l-.1 .2M73.8 188.5h.1M73.8 188.5l.1 .9v-.8M73.8 188.5l.1 .1M73.9 188.6h.1M74.4 187.4v.1"/>
<path d="M74.8 186.6v.4l-.4 .4M74.8 186.6h.1M75.8 183.2v4a2.45 2.45 0 0 0 1.9 2.4 .82 .82 0 0 0 .7-.9M75.8 183.2l2.6 1.4M75.8 183.2l-1-.7v4.1M76.6 187.1a1.17 1.17 0 0 1 1 1.7 1.15 1.15 0 0 1-1-1.7zM76.6 190.1v.8l.4 .2 .1-.3M76.6 190.1h.1M76.6 190.1l.1 .1M76.6 190.8l.1 .1M76.7 190.2l.2 .1M76.7 190.9l.2 .1"/>
<path d="M76.7 190.9l-.1-.7a.49 .49 0 0 1 .3 .8M76.7 190.2l.2 .2M76.7 190.2h.1M76.7 190.9h.1M76.9 190.4l.2 .4M76.9 191h.1M76.9 190.3l.3 .5M76.9 190.3v.1M77 191h-.1M77.1 190.8h.1M77.2 190.8l-.2 .3M77.2 181.1l-.2 .1 1.1 .6 .1-.1 2.6 1.5"/>
<path d="M77.2 181.1v.2M77.3 190.6h.2M77.3 190.8a.2 .2 0 0 1 .3 0 .2 .2 0 0 1 0 .3l-.4 .2 .5 .3M77.4 190.7l-.1 .1M77.4 191.3h.1M77.4 191.3l.3 .2M77.5 190.6l.2 .4M77.5 190.6h-.2v.2M77.5 190.6h.1M77.5 191.2l-.1 .1M77.5 191.2h.1M77.7 191l-.2 .2"/>
<path d="M77.7 191h.1M77.7 191.5h.1M77.7 191.5v.1M77.7 191.6h.1M78 189.5h.1M78.4 184.6h.1M78.4 184.6v4.1M78.4 188.7h.1M78.4 188.7l-.2 .6-.2 .2M78.4 184.6l1 .6M79.4 185.2h.1M79.4 185.2v4.1a2.36 2.36 0 0 0 1.9 2.4 .75 .75 0 0 0 .7-.9"/>
<path d="M79.4 185.2l2.6 1.5M80.2 189.2a1.14 1.14 0 0 1 1 1.7 1.14 1.14 0 0 1-1-1.7zM80.2 192.2v.8l.4 .2 .1-.3M80.2 192.2l.1 .1M80.3 192.9v-.5a.38 .38 0 0 1 .2 .6h-.1M80.3 192.9h.1M80.3 192.9l.1 .1M80.3 192.3l.5 .6M80.3 192.3l.3 .3 .1 .3M80.3 192.3h.1M80.4 193h.2M80.4 193h.1"/>
<path d="M80.7 192.9h.1M80.8 192.9l-.1 .2M80.8 193.1l.2 .4 .2 .1 .1-.2M80.8 183.2l-.2 .1 1.1 .6 .1-.1 2.6 1.5M80.8 183.2v.2M80.8 193.1h.1M80.8 193.1l.1 .1M80.9 192.6l.2 .1M80.9 192.6l-.1 .2 .2 .1M80.9 192.6l.1 .1M80.9 192.6h.1M80.9 193.2l.2 .2"/>
<path d="M80.9 193.2l.1 .2M80.9 193.2h.1M81 192.9h.1M81 193h.1M81 193l.1 .2-.1 .2M81 192.8v.1M81 192.7h.1M81 193.4h.1M81.1 193.4h.1M81.1 192.7l.1 .3M81.1 192.9l-.1 .1M81.1 193.1l.2 .3"/>
<path d="M81.2 193.1l.1 .3M81.2 193.1h.1M81.2 193v.1M81.2 193l-.1 .1M81.2 193h.1M81.3 193.4l-.1 .1M81.3 193.4h.1M81.6 191.6h.1M82 186.7h.1M82 186.7v4.1M82 190.8h.1M82 190.8l-.2 .6-.2 .2"/>
<path d="M82 186.7l1 .6M83 187.3h.1M83 187.3v4.1a2.45 2.45 0 0 0 1.9 2.3 .75 .75 0 0 0 .6-.8v-4.1M83 187.3l2.5 1.5M83.7 191.3a1.14 1.14 0 0 1 1.1 1.7 1.14 1.14 0 0 1-1.1-1.7zM83.7 194.3v.8l.5 .2 .1-.3M83.7 194.3h.2M83.9 195v-.5a.35 .35 0 0 1 .2 .6l-.1-.1M83.9 195h.1M83.9 194.3l.4 .7M83.9 194.3l.3 .4 .1 .3M83.9 194.3h.1"/>
<path d="M84 195h.2M84 195h.1M84.3 195h.1M84.3 195l-.1 .2M84.4 185.3l-.2 .1 3.8 2M84.4 185.3v.2M84.5 195.2h.1M84.7 195v.3l-.2-.1zM84.7 194.8h.1M84.7 194.8l-.3 .5 .4 .4M84.8 194.8h.1M84.8 195.7h.1"/>
<path d="M84.8 194.8l.1 .6M84.8 195.4l.1 .1M84.9 195.5h.1M84.9 195.5l-.1 .2M85.5 188.8h.1M85.5 192.8a.78 .78 0 0 1-.3 .9M85.5 188.8l1.1 .6M86.6 189.4h.1M86.6 189.4v4.1a2.45 2.45 0 0 0 1.9 2.3 .82 .82 0 0 0 .6-.9M86.6 189.4l2.5 1.4M87.3 193.4a1.11 1.11 0 0 1 1.1 .4 1.11 1.11 0 0 1 0 1.2 1.13 1.13 0 0 1-1.1-1.6zM87.3 196.4h.2"/>
<path d="M87.5 196.6a.35 .35 0 0 1 .2 .6l-.2-.1zM87.5 197.1h.1M87.5 196.4l.3 .3 .1 .4M87.5 196.4l-.2-.1v.9l.5 .1 .1-.2M87.5 196.4h.1M87.6 197.1h.2M87.6 197.1h.1M87.9 197.1l-.1 .2M87.9 197.1h.1M88 197.3l.2 .4h.2v-.2M88 197.3h.1M88 187.4l-.2 .1 1.1 .6 .1-.1 2.5 1.4"/>
<path d="M88 197.3l.1 .1M88 187.4v.1M88.1 197.4l.1 .1M88.1 197.3h.2l-.1 .2M88.1 196.8h.1M88.1 196.8l.3 .2M88.1 196.8l-.1 .4 .1 .1M88.1 197.3h.1M88.1 197.4h.1M88.2 197.1h.1M88.2 197.1v-.1l.2 .1M88.2 197.5h.1"/>
<path d="M88.2 197.1l.3 .4M88.2 197.1l.2 .4M88.4 197h.1M88.4 197.1h.1M88.4 197v.1M88.4 197.5h.1M88.5 197.5l-.1 .2M89.1 194.9v.4l-.3 .5M89.1 194.9h.1M90.2 191.4v4.1a2.52 2.52 0 0 0 1.9 2.4 .82 .82 0 0 0 .6-.9M90.2 191.4l2.5 1.5M90.2 191.4l-1.1-.6v4.1"/>
<path d="M90.9 195.4a1.11 1.11 0 0 1 1.1 .5 1.11 1.11 0 0 1 0 1.2 1.13 1.13 0 0 1-1.1-1.7zM90.9 198.4v.8l.5 .2 .1-.3M90.9 198.4h.1M90.9 198.4l.2 .1M91.1 199.1v.1M91.1 199.1l.1 .1M91.1 198.5l.4 .6M91.1 198.5h.1M91.1 198.6v.5M91.1 198.5l.3 .3 .1 .3M91.1 198.6l.3 .3-.1 .3h-.2M91.2 199.2h.2"/>
<path d="M91.5 199.1l-.1 .3M91.5 199.1h.1M91.5 189.4l-.1 .1 1.1 .6 .1-.1 2.5 1.5M91.5 189.4v.2M91.7 199.4l.1 .2M91.7 199.4h.2l-.1 .2M91.7 199.4h.1M91.8 199.4h-.1M91.8 199.2l.2 .4M91.8 198.9l-.1 .3a.33 .33 0 0 0 0 .4 .33 .33 0 0 0 .3 .1v-.1M91.8 198.9h.1M91.8 199.2h.1"/>
<path d="M91.8 199.6h.1M91.8 198.9l.2 .1M91.9 199h.1M92 199l-.2 .2M92 199.6v.1M92 199.6h.1M92.7 192.9h.1M92.7 197v.3l-.3 .5M92.7 197h.1M92.7 192.9l1.1 .6M92.7 192.9v4.1M93.8 193.5v4.1a2.44 2.44 0 0 0 1.9 2.4 .75 .75 0 0 0 .6-.9"/>
<path d="M93.8 193.5l3.6 2.1M94.5 197.5a1.17 1.17 0 0 1 1.1 1.7 1.15 1.15 0 0 1-1.1-1.7zM95.1 191.5l-.1 .1 1.1 .6 .1-.1 2.5 1.5M95.1 191.5v.2M96 199.9h.1M96.3 199.1v-4.1v4.1M96.3 199.1h.1M96.3 199.1v.3l-.3 .5M97.4 195.6v4.1a2.36 2.36 0 0 0 1.9 2.3 .75 .75 0 0 0 .6-.8M97.4 195.6l2.5 1.5M98.1 199.6a1.17 1.17 0 0 1 1.1 1.7 1.15 1.15 0 0 1-1.1-1.7zM98.7 193.6l-.1 .1 3.7 1.9"/>
<path d="M98.7 193.6v.1M99.9 197.1h.1M99.9 197.1v4.1M99.9 197.1l1.1 .6M99.9 197.1v4M101 197.7h.1M101 197.7v4.1a2.45 2.45 0 0 0 1.9 2.3 .75 .75 0 0 0 .6-.9v-4.1M101 197.7l2.5 1.4M102.3 195.6l-.1 .2 3.7 1.9M102.3 195.6v.2M103.5 199.1h.1M103.5 199.1l46.7 27"/>
<path d="M105.9 197.7l-.1 .1 40.8 23.6M105.9 197.7v.2M166.7 192.8v17M312 192.8v17M36.5 216.1l90.7 52.4M36.5 216.1l-.5 .4M94.5 200.5v.8l.5 .2 .1-.3M94.5 200.5h.1M94.5 200.5l.2 .1M94.7 201.2v.1M94.7 201.2h.1M94.7 200.6l.3 .3 .1 .3"/>
<path d="M94.7 201.2l.1 .1M94.7 200.7v.5M94.7 200.7l.3 .3v.3h-.3M94.7 200.6h.1M94.7 201.3h.1M94.8 201.3h.1M95.1 201.2l-.1 .3M95.1 201.2h.1M95.2 200.9l.3 .3-.3 .4 .1 .2M95.2 200.9h.1M95.2 200.9l.5 .2M95.6 201.1h.1"/>
<path d="M95.6 201.2l-.3 .6M95.7 201.2l-.4 .6M95.7 201.1l-.1 .1M95.7 201.2h-.1M98.4 203.5h.1M98.4 203.5l.1-.1 .5 .5M98.5 203.4l-.1 .1M98.5 203.3l.2 .1M98.5 203.3l.1-.2 .1 .3M98.5 203.3h.1M98.6 202.8l.1 .1M98.6 202.8l-.3 .7h.1"/>
<path d="M98.6 202.8h.1M98.6 203.1l-.1 .2M98.7 202.9l.3 1M99 203.9h.1M99.6 202h.1M99.9 201.1l-.1 .7-.2 .2M99.9 201.1v.1M101.7 201.6a1.11 1.11 0 0 1 1.1 1.7 1.1 1.1 0 0 1-1.3-1.2zM102 204.8l.1 .1M102 204.8l.1 .9M102 204.8h.1M102.1 205.7v-.4l.4 .6"/>
<path d="M102.1 204.9v.2M102.1 205.3v.4M102.1 204.9v.3M102.1 205.1v.1M102.4 205l.1 .1M102.4 205l-.3 .1M102.4 205l-.3 .2M102.4 205h.1M102.5 205.1h.1M102.5 205.1l-.3 .1 .3 .7M102.5 205.9h.1M103.2 204h.1"/>
<path d="M103.5 203.2l-.1 .6-.2 .2M104.3 201.6l.2 .1M104.5 201.7h.1M104.5 202.5h.1M104.5 201.7v.8M104.5 201.7l-.1-.2-.2 .1 .2 .2v.6l.1 .1M104.9 202.5l.1 .1M104.9 202.5l.1-.1v.2M104.9 202.5h.1M104.9 202.4v.1M105 202.2l.2 .4M105 202.3l.2 .3"/>
<path d="M105 201.9l-.2 .3a.33 .33 0 0 0 0 .4 .33 .33 0 0 0 .4 .1v-.1M105 201.9h.1M105 202.6h.1M105 201.9l.1 .1M105 201.9l.1 .2M105 202.2v.1M105.1 202.1l-.1 .2M105.1 202l-.1 .2M105.1 202v.1M105.2 202.6v.1M105.2 202.6h.1M159.3 213h1.7"/>
<path d="M159.3 213h.1M159.3 213h160M161 213h.1M161 209.8h-1.7v3.2M161 209.8h-1.7M161 209.8h6.7M165.6 209.8v-17h147.5v17M167.7 213h2.7M167.7 213h.1M167.7 209.8h2.7M167.7 209.8h143.3M170.4 213h.1"/>
<path d="M173.5 213v.2h3.6v-.2M178.6 213v.2h3.6v-.2M183.7 213v.2h3.6v-.2M188.8 213v.2h3.6v-.2M193.9 213v.2h3.5v-.2M198.9 213v.2h3.6v-.2M204 213v.2h3.6v-.2M209.1 213v.2h3.6v-.2M214.2 213v.2h3.6v-.2M219.3 213v.2h3.5v-.2M224.3 213v.2h3.6v-.2M229.4 213v.2h3.6v-.2"/>
<path d="M234.5 213v.2h3.6v-.2M239.6 213v.2h3.6v-.2M244.7 213v.2h3.5v-.2M249.7 213v.2h3.6v-.2M308.3 213h.1M308.3 213h2.7M311 213h.1M311 209.8h-2.7M311 209.8h6.7M313.1 201.3h4.8v8.5M317.7 213h1.6M317.7 213h.1"/>
<path d="M317.7 209.8h1.6v3.2M317.7 209.8h1.6M319.3 213h.1M133 239.2v.8M133 240l.7 .4M143.7 222.9h.1M144.3 222.7a2.72 2.72 0 0 0-1.9 3.2 8.8 8.8 0 0 0 5.3 7.6 2.37 2.37 0 0 0 2.5-.6M144.3 222.7h.1M144.3 222.7l-.6 .2M145 233l.7 .5M145 232.2v.8M145 233l-12 7"/>
<path d="M145 232.2l-12 7M145.3 226.1a1.56 1.56 0 0 1 2.1 .6 2.77 2.77 0 0 1 .6 3.5 1.65 1.65 0 0 1-2.1-.7 2.77 2.77 0 0 1-.6-3.4zM145.7 233.5v8M145.7 233.5l-12 6.9M146.6 221.4h.1M146.6 221.4l4.7 2.7M147.3 226.6l.5 1.1 .5 .6M149 225.4l1.2 2M149 225.4h.1M149.6 233.3h.1M150.2 232.9h.1M150.2 227.4h.1"/>
<path d="M150.2 232.9l-.6 .4M150.2 226.1v58.8M151.3 224.1h.1M151.3 224.1l1.2 .7M152.5 226.1h.1M152.5 224.8v58.8l-2.3 1.3M152.5 224.8l-2.3 1.3M133.7 240.4v38.9l-.7-.4v.8M139.7 245v22.8M139.7 245l3.4 9.3M143.1 254.3v8.2M145.7 241.5l3.5 9.3"/>
<path d="M145.7 241.5l-6 3.5M149.2 259l-3.5 5.4M149.2 250.8v8.2M149.2 250.8l-6.1 3.5M149.2 259l-6.1 3.5M137.1 277.3l11.9 6.9 .6-.3 .6-.4M143.1 262.5l-3.4 5.3M143.7 273.5h.1M143.7 273.5a3.2 3.2 0 0 1 3.4 .6l1.2 1.1a8.6 8.6 0 0 1 1.9 2.9M145 272.7h.1M145.3 276.7a1.65 1.65 0 0 1 2.1 .7 2.77 2.77 0 0 1 .6 3.4 1.65 1.65 0 0 1-2.1-.7 2.77 2.77 0 0 1-.6-3.4zM145.7 264.4v7.9l-12.7 7.4"/>
<path d="M145.7 264.4l-6 3.4M147.3 277.2l.5 1.2 .5 .5M150.2 278.1h.1M150.2 278.1a8.1 8.1 0 0 0-5-4.8 2.43 2.43 0 0 0-2.8 2.7 8.9 8.9 0 0 0 1.9 5.5M152.5 276.8h.1M149 284.2l1.2 .7M150.2 283.5h.1M150.2 283.5l-.6 .4M152.5 282.2h.1"/>
<circle cx="164.3" cy="77.6" r="2.5"/>
<circle cx="175.3" cy="77.6" r="1"/>
<circle cx="180.4" cy="77.6" r="1"/>
<circle cx="185.5" cy="77.6" r="1"/>
<circle cx="190.6" cy="77.6" r="1"/>
<circle cx="195.7" cy="77.6" r="1"/>
<circle cx="200.7" cy="77.6" r="1"/>
<circle cx="205.8" cy="77.6" r="1"/>
<circle cx="210.9" cy="77.6" r="1"/>
<circle cx="216" cy="77.6" r="1"/>
<circle cx="221.1" cy="77.6" r="1"/>
<circle cx="226.1" cy="77.6" r="1"/>
<circle cx="231.2" cy="77.6" r="1"/>
<circle cx="236.3" cy="77.6" r="1"/>
<circle cx="241.4" cy="77.6" r="1"/>
<circle cx="246.5" cy="77.6" r="1"/>
<circle cx="251.5" cy="77.6" r="1"/>
<circle cx="255.4" cy="75.8" r=".14"/>
<circle cx="314.3" cy="77.6" r="2.5"/>
<circle cx="186" cy="81.2" r=".52"/>
<circle cx="186" cy="81.1" r=".35"/>
<circle cx="236.8" cy="81.3" r=".13"/>
<circle cx="164.3" cy="139.6" r="2.49"/>
<circle cx="314.3" cy="139.6" r="2.49"/>
</g>
<text font-size="8.5" x="332.8" y="279.7">LCD_ BZL Dibujo</text>
<g font-size="5.3">
<text x="41" y="9.5">8</text>
<text x="88.5" y="9.5">7</text>
<text x="138.5" y="9.5">6</text>
<text x="188.5" y="9.5">5</text>
<text x="238.5" y="9.5">4</text>
<text x="288.5" y="9.5">3</text>
<text x="338.5" y="9.5">2</text>
<text x="386" y="9.5">1</text>
<text x="16.2" y="31.3">F</text>
<text x="411.2" y="31.3">F</text>
<text x="16.1" y="75.5">E</text>
<text x="411.1" y="75.5">E</text>
<text x="15.5" y="125.5">D</text>
<text x="410.5" y="125.5">D</text>
<text x="15.4" y="175.5">C</text>
<text x="410.4" y="175.5">C</text>
<text x="16" y="225.5">B</text>
<text x="411" y="225.5">B</text>
<text x="15.5" y="269.8">A</text>
<text x="410.5" y="269.8">A</text>
<text x="41" y="291.5">8</text>
<text x="88.5" y="291.5">7</text>
<text x="138.5" y="291.5">6</text>
<text x="188.5" y="291.5">5</text>
<text x="238.5" y="291.5">4</text>
<text x="288.5" y="291.5">3</text>
<text x="338.5" y="291.5">2</text>
<text x="386" y="291.5">1</text>
</g>
<g font-size="4.7" fill="#808080">
<text x="258.6" y="53.7">72.70</text>
<text x="380" y="62">1.70</text>
<text x="173.9" y="69.3">1.00</text>
<text x="163.6" y="76.6" transform="rotate(-75 163.6 76.6)">R3.00</text>
<text x="155.2" y="80.5" transform="rotate(-90 155.2 80.5)">2.50</text>
<text x="168.8" y="81.5" transform="rotate(-90 168.8 81.5)">2.50</text>
<text x="174.2" y="93.2" transform="rotate(-89 174.2 93.2)">R0.90</text>
<text x="54.1" y="96.8" transform="rotate(-90 54.1 96.8)">24.80</text>
<text x="333.4" y="109.6" transform="rotate(-90 333.4 109.6)">5.00</text>
<text x="330.8" y="114.4" transform="rotate(-90 330.8 114.4)">24.80</text>
<text x="336.8" y="121.5" transform="rotate(-90 336.8 121.5)">14.00</text>
<text x="68.7" y="133.3" transform="rotate(-90 68.7 133.3)">36.00</text>
<text x="115.9" y="135.2" transform="rotate(-90 115.9 135.2)">34.32</text>
<text x="149.5" y="153.1" transform="rotate(-45 149.5 153.1)">R3.00</text>
<text x="163.3" y="152.5" transform="rotate(-89 163.3 152.5)">2.50</text>
<text x="308.7" y="151">0.50</text>
<text x="23.1" y="161.5">1.61</text>
<text x="374.9" y="157.6">4.25</text>
<text x="257.9" y="171.4">64.50</text>
<text x="310.8" y="179.6">2.41</text>
<text x="139.9" y="207" transform="rotate(-90 139.9 207)">8.50</text>
<text x="358.3" y="211.3" transform="rotate(-90 358.3 211.3)">4.25</text>
<text x="229.4" y="222.8">80.00</text>
</g>
<text font-size="4.7" x="333.4" y="244.7">Bonilla Zuñiga Leonardo</text>
<text font-size="4.1" x="21" y="293.7">Producto SOLIDWORKS Educational. Solo para uso en la enseñanza.</text>
<text font-size="3.9" x="400.9" y="275.5">A3</text>
<g font-size="2">
<text x="231.8" y="234.6">SI NO SE INDICA LO CONTRARIO:</text>
<text x="231.8" y="237.1">LAS COTAS SE EXPRESAN EN MM</text>
<text x="231.8" y="239.6">ACABADO SUPERFICIAL:</text>
<text x="264.4" y="234.6">ACABADO:</text>
<text x="311.3" y="234.5">REBARBAR Y</text>
<text x="311.3" y="237">ROMPER ARISTAS</text>
<text x="311.3" y="239.5">VIVAS</text>
<text x="342.6" y="236">NO CAMBIE LA ESCALA</text>
<text x="383.3" y="236.2">REVISIÓN</text>
<text x="231.8" y="242.1">TOLERANCIAS:</text>
<text x="233.4" y="244.6">LINEAL:</text>
<text x="233.4" y="247.1">ANGULAR:</text>
<text x="244.3" y="252">NOMBRE</text>
<text x="260" y="251.9">FIRMA</text>
<text x="277.2" y="251.9">FECHA</text>
<text x="329.9" y="251.9">TÍTULO:</text>
<text x="230.6" y="256.1">DIBUJ.</text>
<text x="230.7" y="260.3">VERIF.</text>
<text x="230.4" y="264.4">APROB.</text>
<text x="230.5" y="268.8">FABR.</text>
<text x="230.7" y="273.1">CALID.</text>
<text x="285.6" y="272.5">MATERIAL:</text>
<text x="330.1" y="272.5">N.º DE DIBUJO</text>
<text x="285.6" y="285.5">PESO:</text>
<text x="330.1" y="285.6">ESCALA:2:1</text>
<text x="374.5" y="285.6">HOJA 1 DE 1</text>
</g>
</svg>
